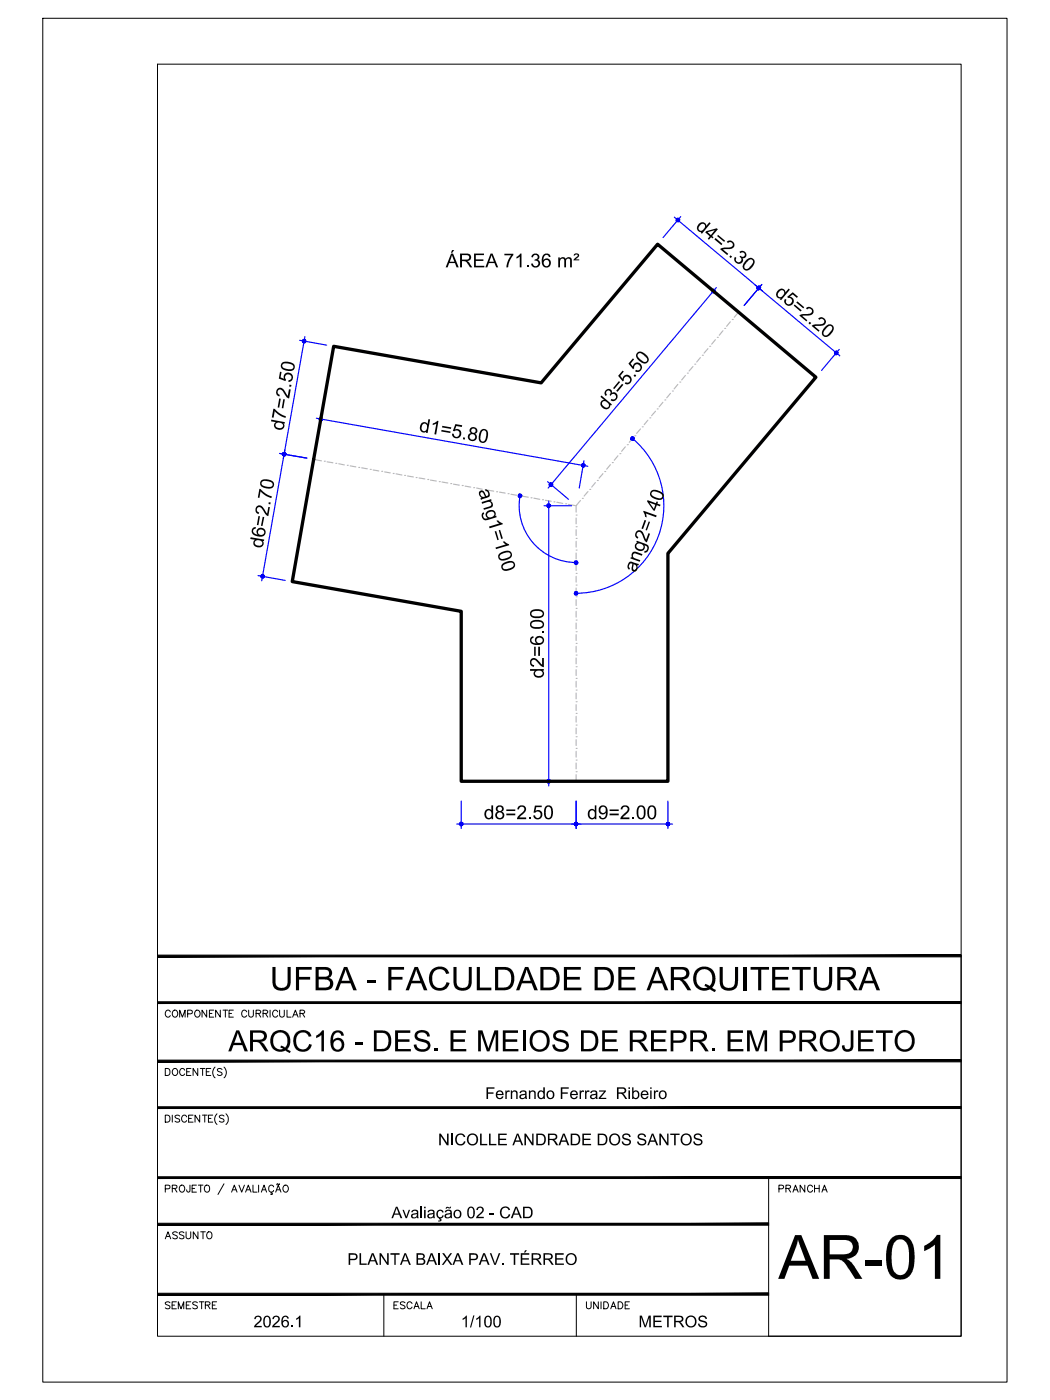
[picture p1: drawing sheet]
<svg xmlns="http://www.w3.org/2000/svg" width="229mm" height="305mm" viewBox="0 0 229 305" stroke-linecap="round" stroke-linejoin="round" font-family="sans-serif">
<!-- layer: ARQ_EIXO CINZA 04 -->
<g fill="none" stroke="#bababa" stroke-width=".25">
<path d="M150.9 79.8l-.9 1M151.3 79.3h.1M152.5 77.9l-.8 .9M152.9 77.3h.1M154.1 75.9l-.8 1M154.5 75.4h.1M155.7 74l-.8 .9M156.2 73.4h.1M157.4 72l-.8 1M157.8 71.5h.1M159 70.1l-.8 .9M159.4 69.6h.1"/>
<path d="M160.8 67.9l-.9 1.2M134.5 99.2l-.8 1M135 98.8h.1M136.1 97.3l-.8 1M136.6 96.8h.1M137.8 95.3l-.8 1M138.2 94.9h.1M139.4 93.4l-.8 1M139.8 92.9h.1M141.1 91.5l-.8 1M141.5 91h.1M144.3 87.6l-.8 1"/>
<path d="M144.7 87.1h.1M146 85.6l-.8 1M146.4 85.1h.1M147.6 83.7l-.8 1M148 83.2h.1M149.2 81.7l-.8 1M149.6 81.2h.1M68.3 100l1.7 .3M70.6 100.4h.1M71.2 100.5l1.3 .3M73.1 100.9h.1M73.7 101l1.3 .2"/>
<path d="M75.6 101.3h.1M76.2 101.4l1.3 .2M78.1 101.8h.1M78.7 101.9l1.3 .2M80.6 102.2h.1M81.2 102.3l1.3 .2M83.1 102.6h.1M83.7 102.7l1.3 .3M85.6 103.1h.1M86.2 103.2l1.3 .2M88.1 103.5h.1M88.7 103.6l1.3 .2"/>
<path d="M90.6 104h.1M91.2 104.1l1.3 .2M93.1 104.4h.1M93.7 104.5l1.3 .2M95.6 104.9h.1M96.2 104.9l1.3 .3M98.1 105.3h.1M98.7 105.4l1.3 .2M100.6 105.7h.1M101.3 105.8l1.2 .2M113.7 108l1.3 .2M115.6 108.4h.1"/>
<path d="M116.2 108.5l1.3 .2M118.1 108.8h.1M118.7 108.9l1.3 .2M120.6 109.3h.1M121.2 109.3l1.3 .3M123.1 109.7h.1M123.7 109.8l1.7 .3M125.4 119.8h.1M125.4 117.2h.1M125.4 114.7h.1M125.4 112.1h.1M125.4 112.8v1.2"/>
<path d="M125.4 115.3v1.3M125.4 117.9v1.2M126.4 109l-1 1.1v1.4M126.8 108.5h.1M128 107l-.8 1M128.4 106.6h.1M129.6 105.1l-.8 .9M130 104.6h.1M131.3 103.1l-.9 1M131.7 102.7h.1M132.9 101.2l-.8 1M133.3 100.7h.1"/>
<path d="M125.4 137.5h.1M125.4 135h.1M125.4 132.5h.1M125.4 129.9h.1M125.4 127.4h.1M125.4 124.8h.1M125.4 122.3h.1M125.4 120.4v1.3M125.4 122.9v1.3M125.4 125.5v1.2M125.4 128v1.3M125.4 130.6v1.2"/>
<path d="M125.4 133.1v1.3M125.4 135.6v1.3M125.4 138.2v1.2M125.4 157.9h.1M125.4 155.3h.1M125.4 152.8h.1M125.4 150.2h.1M125.4 147.7h.1M125.4 145.2h.1M125.4 142.6h.1M125.4 140.1h.1M125.4 140.7v1.3"/>
<path d="M125.4 143.3v1.2M125.4 145.8v1.3M125.4 148.3v1.3M125.4 150.9v1.2M125.4 153.4v1.3M125.4 156v1.2M125.4 158.5v1.3M125.4 168h.1M125.4 165.5h.1M125.4 162.9h.1M125.4 160.4h.1M125.4 161v1.3"/>
<path d="M125.4 163.6v1.2M125.4 166.1v1.3M125.4 168.7v1.4"/>
</g>
<!-- layer: COTA AZUL -->
<g fill="none" stroke="#00f" stroke-width=".25">
<path d="M146.8 47.3l19.2 16M148.2 47.2l-3.8 4.5M65.2 74.1l5.9 1M66.4 73.3l-4.7 26.6M154.6 62.7l4.5 3.9M156 62.6l-36.7 43.7M164.4 62.1l18.4 15.4M165.9 61.9l-3.9 4.6M182.7 76.1l-3.8 4.5M60.9 98.7l5.9 1M62 97.9l-5 28.5M68.9 91.1l59.1 10.4"/>
<path d="M70 90.3l-1 5.9M137.7 95.5a19.1 19.1 0 0 1 5.7 21.1 19.1 19.1 0 0 1-17.9 12.6M113.2 107.9a12.4 12.4 0 0 0 12.3 14.6M118.4 110.1h6M119.2 104.9l4.6 3.8M119.5 109.1v62M127.1 100.3l-1 6M56.2 125.3l5.9 1.1M99.4 179.4h47M100.4 174.4v6M118.4 170.1h6M125.4 174.4v6"/>
<path d="M145.4 174.4v6"/>
</g>
<g fill="#00f" stroke="#00f" stroke-width=".22">
<path d="M69.5 91.2v.2l.3-.1zM69.5 91.4l.3-.1-.2 .2zM69.8 91.3l-.2 .2 .2 .1z"/>
<path d="M69.8 91.3v.3h.2zM69.8 91.3l.3 .2-.1 .1zM69.8 91.3l.3 .2 .1-.2z"/>
<path d="M69.8 91.3h.4v-.2zM70.1 91l.1 .1-.4 .2zM69.9 90.9l-.1 .4 .3-.3z"/>
<path d="M69.7 90.9l.1 .4 .1-.4zM69.6 91l.1-.1 .1 .4zM69.6 91l-.1 .2 .3 .1z"/>
<path d="M127 101.3l.3 .1v-.2zM127 101.3l.2-.3 .1 .2zM127 101v.3l.2-.3z"/>
<path d="M126.8 101l.2 .3v-.3zM126.8 101l.2 .3-.3-.2zM126.7 101.1l-.1 .2h.4z"/>
<path d="M126.6 101.3v.1l.4-.1zM126.6 101.4l.4-.1-.3 .3zM127 101.3l-.3 .3 .2 .1z"/>
<path d="M127 101.3l-.1 .4h.2zM127 101.3l.3 .3-.2 .1zM127 101.3l.3 .3v-.2z"/>
<path d="M119.3 109.8l.2 .3v-.4zM119.3 109.8l.2 .3-.4-.2zM119.1 109.9v.2h.4z"/>
<path d="M119.1 110.1v.2l.4-.2zM119.1 110.3l.4-.2-.2 .3zM119.5 110.1l-.2 .3 .2 .1z"/>
<path d="M119.5 110.1v.4l.1-.1zM119.5 110.1l.3 .2-.2 .1zM119.5 110.1l.3 .2v-.2z"/>
<path d="M119.5 110.1h.3v-.2zM119.6 109.8l.2 .1-.3 .2zM119.5 109.7v.4l.1-.3z"/>
<path d="M119.5 170.1v.4l.1-.1zM119.5 170.1l.3 .2-.2 .1zM119.5 170.1l.3 .2v-.2z"/>
<path d="M119.5 170.1h.3v-.2zM119.6 169.8l.2 .1-.3 .2zM119.5 169.7v.4l.1-.3z"/>
<path d="M119.3 169.8l.2 .3v-.4zM119.3 169.8l.2 .3-.4-.2zM119.1 169.9v.2h.4z"/>
<path d="M119.1 170.1v.2l.4-.2zM119.1 170.3l.4-.2-.2 .3zM119.5 170.1l-.2 .3 .2 .1z"/>
<path d="M120 105.5l-.3 .3 .2 .1zM120 105.5l.1 .4h-.2zM120 105.5l.1 .4 .1-.2z"/>
<path d="M120 105.5l.2 .2 .1-.1zM120 105.5l.3-.1v.2zM120.2 105.2l-.2 .3 .3-.1z"/>
<path d="M120 105.2v.3l.2-.3zM119.8 105.2h.2v.3zM119.7 105.3l.3 .2-.2-.3z"/>
<path d="M119.7 105.3l-.1 .2h.4zM119.6 105.5h.4l-.4 .1zM119.6 105.6l.1 .2 .3-.3z"/>
<path d="M155.4 63l-.1 .4 .3-.3zM155.2 63h.2l-.1 .4zM155 63.1l.3 .3-.1-.4z"/>
<path d="M155 63.1l-.1 .2 .4 .1zM154.9 63.3l.4 .1-.3 .1zM155 63.5l.1 .2 .2-.3z"/>
<path d="M155.3 63.4l-.2 .3 .1 .1zM155.3 63.4l.1 .4h-.2zM155.3 63.4l.1 .4 .2-.2z"/>
<path d="M155.3 63.4l.3 .2 .1-.1zM155.3 63.4l.4-.2v.3zM155.6 63.1l-.3 .3 .4-.2z"/>
<path d="M147.3 47.7l-.1 .1 .4 .1zM147.2 47.8l.4 .1-.4 .1zM147.2 48l.2 .2 .2-.3z"/>
<path d="M147.6 47.9l-.2 .3 .1 .1zM147.6 47.9l.1 .4h-.2zM147.6 47.9l.1 .4 .2-.2z"/>
<path d="M147.6 47.9l.3 .2 .1-.1zM147.6 47.9l.4-.1v.2zM147.8 47.6l-.2 .3 .4-.1z"/>
<path d="M147.7 47.5l-.1 .4 .2-.3zM147.4 47.5h.3l-.1 .4zM147.3 47.7l.3 .2-.2-.4z"/>
<path d="M165.2 62.7l.3 .2 .1-.2zM165.2 62.7l.4-.1v.1zM165.4 62.4l-.2 .3 .4-.1z"/>
<path d="M165.3 62.3l-.1 .4 .2-.3zM165.1 62.4l.2-.1-.1 .4zM164.9 62.4l.3 .3-.1-.3z"/>
<path d="M164.9 62.4l-.1 .2 .4 .1zM164.8 62.6l.4 .1-.4 .1zM164.8 62.8l.2 .2 .2-.3z"/>
<path d="M165.2 62.7l-.2 .3 .1 .1zM165.2 62.7l.1 .3-.2 .1zM165.2 62.7l.1 .3 .2-.1z"/>
<path d="M164.9 62.4l-.1 .2 .4 .1zM164.8 62.6l.4 .1-.4 .1zM164.8 62.8l.2 .2 .2-.3z"/>
<path d="M165.2 62.7l-.2 .3 .1 .1zM165.2 62.7l.1 .3-.2 .1zM165.2 62.7l.1 .3 .2-.1z"/>
<path d="M165.2 62.7l.3 .2 .1-.2zM165.2 62.7l.4-.1v.1zM165.4 62.4l-.2 .3 .4-.1z"/>
<path d="M165.3 62.3l-.1 .4 .2-.3zM165.1 62.4l.2-.1-.1 .4zM164.9 62.4l.3 .3-.1-.3z"/>
<path d="M182.1 76.8l.2 .3 .1-.2zM182.1 76.8l.3-.1v.2zM182.3 76.5l-.2 .3 .3-.1z"/>
<path d="M182.1 76.5v.3l.2-.3zM181.9 76.5h.2v.3zM181.8 76.6l.3 .2-.2-.3z"/>
<path d="M181.8 76.6l-.1 .2h.4zM181.7 76.8h.4l-.4 .2zM181.7 77l.1 .1 .3-.3z"/>
<path d="M182.1 76.8l-.3 .3 .2 .1zM182.1 76.8l.1 .4h-.2zM182.1 76.8l.1 .4 .1-.1z"/>
<path d="M61.7 98.6l.1 .3 .1-.4zM61.6 98.6h.1l.1 .3zM61.6 98.6l-.1 .2 .3 .1z"/>
<path d="M61.5 98.8v.2l.3-.1zM61.5 99l.3-.1-.2 .3zM61.8 98.9l-.2 .3 .2 .1z"/>
<path d="M61.8 98.9v.4l.2-.1zM61.8 98.9l.3 .2-.1 .1zM61.8 98.9l.3 .2 .1-.2z"/>
<path d="M61.8 98.9h.4v-.1zM62.1 98.6l.1 .2-.4 .1zM61.9 98.5l-.1 .4 .3-.3z"/>
<path d="M57.2 125.5l-.1 .4 .2-.1zM57.2 125.5l.2 .2-.1 .1zM57.2 125.5l.2 .2 .1-.1z"/>
<path d="M57.2 125.5l.3 .1v-.3zM57.4 125.2l.1 .1-.3 .2zM57.2 125.1v.4l.2-.3z"/>
<path d="M57.1 125.1l.1 .4v-.4zM56.9 125.2l.2-.1 .1 .4zM56.9 125.2l-.1 .2 .4 .1z"/>
<path d="M56.8 125.4v.2l.4-.1zM56.8 125.6l.4-.1-.3 .3zM57.2 125.5l-.3 .3 .2 .1z"/>
<path d="M61.8 98.9v.4l.2-.1zM61.8 98.9l.3 .2-.1 .1zM61.8 98.9l.3 .2 .1-.2z"/>
<path d="M61.8 98.9h.4v-.1zM62.1 98.6l.1 .2-.4 .1zM61.9 98.5l-.1 .4 .3-.3z"/>
<path d="M61.7 98.6l.1 .3 .1-.4zM61.6 98.6h.1l.1 .3zM61.6 98.6l-.1 .2 .3 .1z"/>
<path d="M61.5 98.8v.2l.3-.1zM61.5 99l.3-.1-.2 .3zM61.8 98.9l-.2 .3 .2 .1z"/>
<path d="M66.1 73.9l.1 .4 .1-.4zM65.9 74l.2-.1 .1 .4zM65.9 74l-.1 .2 .4 .1z"/>
<path d="M65.8 74.2l.1 .2 .3-.1zM65.9 74.4l.3-.1-.2 .2zM66.2 74.3l-.2 .2 .1 .1z"/>
<path d="M66.2 74.3l-.1 .3h.2zM66.2 74.3l.3 .2-.2 .1zM66.2 74.3l.3 .2 .1-.2z"/>
<path d="M66.2 74.3h.4l-.1-.2zM66.5 74v.1l-.3 .2zM66.3 73.9l-.1 .4 .3-.3z"/>
<path d="M125.4 179.4h.4l-.1-.2zM125.6 179.1l.1 .1-.3 .2zM125.4 179v.4l.2-.3z"/>
<path d="M125.2 179.1l.2 .3v-.4zM125.2 179.1l.2 .3-.3-.2zM125.1 179.2v.2h.3z"/>
<path d="M125.1 179.4v.2l.3-.2zM125.1 179.6l.3-.2-.2 .3zM125.4 179.4l-.2 .3 .2 .1z"/>
<path d="M125.4 179.4v.4l.2-.1zM125.4 179.4l.3 .2-.1 .1zM125.4 179.4l.3 .2 .1-.2z"/>
<path d="M100 179.4l.1 .2 .3-.2zM100.1 179.6l.3-.2-.2 .3zM100.4 179.4l-.2 .3 .2 .1z"/>
<path d="M100.4 179.4v.4l.2-.1zM100.4 179.4l.4 .2-.2 .1zM100.4 179.4l.4 .2v-.2z"/>
<path d="M100.4 179.4h.4v-.2zM100.6 179.1l.2 .1-.4 .2zM100.4 179v.4l.2-.3z"/>
<path d="M100.2 179.1l.2 .3v-.4zM100.2 179.1l.2 .3-.3-.2zM100.1 179.2l-.1 .2h.4z"/>
<path d="M145.4 179.4h.4v-.2zM145.6 179.1l.2 .1-.4 .2zM145.4 179v.4l.2-.3z"/>
<path d="M145.2 179.1l.2 .3v-.4zM145.2 179.1l.2 .3-.3-.2zM145.1 179.2l-.1 .2h.4z"/>
<path d="M145 179.4l.1 .2 .3-.2zM145.1 179.6l.3-.2-.2 .3zM145.4 179.4l-.2 .3 .2 .1z"/>
<path d="M145.4 179.4v.4l.2-.1zM145.4 179.4l.4 .2-.2 .1zM145.4 179.4l.4 .2v-.2z"/>
<path d="M125.1 179.4v.2l.3-.2zM125.1 179.6l.3-.2-.2 .3zM125.4 179.4l-.2 .3 .2 .1z"/>
<path d="M125.4 179.4v.4l.2-.1zM125.4 179.4l.3 .2-.1 .1zM125.4 179.4l.3 .2 .1-.2z"/>
<path d="M125.4 179.4h.4l-.1-.2zM125.6 179.1l.1 .1-.3 .2zM125.4 179v.4l.2-.3z"/>
<path d="M125.2 179.1l.2 .3v-.4zM125.2 179.1l.2 .3-.3-.2zM125.1 179.2v.2h.3z"/>
<path d="M125.4 122.5h.4l-.1-.2zM125.6 122.2l.1 .1-.3 .2zM125.4 122.1v.4l.2-.3z"/>
<path d="M125.2 122.2l.2 .3v-.4zM125.2 122.2l.2 .3-.3-.2zM125.1 122.3v.2h.3z"/>
<path d="M125.1 122.5v.2l.3-.2zM125.1 122.7l.3-.2-.2 .3zM125.4 122.5l-.2 .3 .2 .1z"/>
<path d="M125.4 122.5v.4l.2-.1zM125.4 122.5l.3 .2-.1 .1zM125.4 122.5l.3 .2 .1-.2z"/>
<path d="M125.1 129.2v.2l.3-.2zM125.1 129.4l.3-.2-.2 .3zM125.4 129.2l-.2 .3h.2z"/>
<path d="M125.4 129.2v.3h.2zM125.4 129.2l.3 .2-.1 .1zM125.4 129.2l.3 .2 .1-.2z"/>
<path d="M125.4 129.2h.4l-.1-.2zM125.6 128.9l.1 .1-.3 .2zM125.4 128.8v.4l.2-.3z"/>
<path d="M125.2 128.9l.2 .3v-.4zM125.2 128.9l.2 .3-.3-.2zM125.1 129v.2h.3z"/>
<path d="M137.4 95.3l-.1 .1 .4 .1zM137.3 95.4l.4 .1-.4 .1zM137.3 95.6l.2 .2 .2-.3z"/>
<path d="M137.7 95.5l-.2 .3h.1zM137.7 95.5l.1 .3h-.2zM137.7 95.5l.1 .3 .2-.1z"/>
<path d="M137.7 95.5l.3 .2v-.2zM137.7 95.5l.3-.2v.2zM137.9 95.2l-.2 .3 .3-.2z"/>
<path d="M137.8 95.1l-.1 .4 .2-.3zM137.6 95.1h.2l-.1 .4zM137.4 95.3l.3 .2-.1-.4z"/>
</g>
<!-- layer: 0 -->
<path d="M72.6 75.4l45.2 8 25.4-30.2 34.4 28.9-32.2 38.4v49.6h-45v-37l-36.8-6.5z" fill="none" stroke="#000" stroke-width=".72"/>
<!-- layer: MRG_EXTERNA -->
<path d="M9.3 4h209.9v296.9h-209.9z" fill="none" stroke="#000" stroke-width=".22"/>
<!-- layer: MRG_INTERNA -->
<path d="M34.3 14h175v276.9h-175z" fill="none" stroke="#000" stroke-width=".22"/>
<!-- layer: SIMB_01 -->
<g fill="#000" stroke="#000" stroke-width=".22">
<path d="M34.3 218.1v.4l175-.4zM34.3 218.5l175-.4v.4z"/>
<path d="M34.3 207.9v.4l175-.4zM34.3 208.3l175-.4v.4z"/>
<path d="M34.3 230.8v.4l175-.4zM34.3 231.2l175-.4v.4z"/>
<path d="M34.3 256.2v.4l175-.4zM34.3 256.6l175-.4v.4z"/>
<path d="M34.3 241v.3l175-.3zM34.3 241.3l175-.3v.3z"/>
<path d="M34.3 266.3v.4l133-.4zM34.3 266.7l133-.4v.4z"/>
<path d="M34.3 282h133v-.4zM34.3 281.6h133l-133 .4z"/>
</g>
<g fill="none" stroke="#000" stroke-width=".22">
<path d="M45 219.9v1.5l-1-1.5v1.5M46.5 219.9h-.9v1.5h.9M48 219.9v1.5l-1.1-1.5v1.5M48.6 219.9h1M49.1 219.9v1.5M50.8 219.9h-.9v1.5h.9M54.1 219.9v1.1l.5 .4h.3l.3-.4v-1.1M58.8 219.9v1.5M60.9 219.9v1.1l.4 .4 .5-.2 .1-1.3M62.5 219.9v1.5h.9M209.3 208.1v82.8h-42v-34.5M36 232.6h.5a.82 .82 0 0 1 .5 .8 .82 .82 0 0 1-.5 .7h-.5z"/>
<path d="M37.1 220.3a.56 .56 0 0 0-.7-.4 .56 .56 0 0 0-.4 .6 .63 .63 0 0 0 .2 .8 .63 .63 0 0 0 .9-.2M37.7 220.1a.72 .72 0 0 1 1 .2 .72 .72 0 0 1-.3 1.1 .72 .72 0 0 1-.9-.4 .72 .72 0 0 1 .2-.9zM37.7 232.8a.72 .72 0 0 1 1 .2 .72 .72 0 0 1-.3 1.1 .72 .72 0 0 1-.9-.4 .72 .72 0 0 1 .2-.9zM39.1 221.4v-1.5l.6 1.5 .6-1.5v1.5M40.2 233a.56 .56 0 0 0-.6-.4 .56 .56 0 0 0-.5 .6 .63 .63 0 0 0 .3 .8 .63 .63 0 0 0 .8-.2M40.6 233.3h.6M40.9 220.7l.9-.1v-.5l-.3-.2h-.6v1.5M41.6 232.6h-1v1.5h1M42.7 220a.71 .71 0 0 1 .9 .7 .71 .71 0 0 1-.9 .7l-.3-.5v-.4zM43.1 232.6v1.5l-1.1-1.5v1.5M43.6 232.6h1M44.1 232.6v1.5"/>
<path d="M44.9 233.3h.6M45.6 220.6h.5M45.9 232.6h-1v1.5h1M46.8 232.3a1.57 1.57 0 0 0 0 2.4M48.3 232.8l-.3-.2-.7 .2 .2 .4 .5 .2 .3 .3v.2l-.3 .2-.7-.2M48.8 232.3a1.57 1.57 0 0 1 0 2.4M49.9 220.6h.5M53.7 220.3a.56 .56 0 0 0-.6-.4 .56 .56 0 0 0-.5 .6 .63 .63 0 0 0 .3 .8 .63 .63 0 0 0 .8-.2M55.8 220.6h.8l.2-.4-.4-.3h-.6v1.5M56.3 220.6l.5 .8M57.3 220.6h.8l.2-.4-.4-.3h-.6v1.5M57.8 220.6l.5 .8"/>
<path d="M60.5 220.3a.56 .56 0 0 0-.7-.4 .56 .56 0 0 0-.4 .6 .63 .63 0 0 0 .2 .8 .63 .63 0 0 0 .9-.2M63.7 221.4l.6-1.5 .6 1.5M63.9 220.9h.7M65.3 220.6h.9l.1-.4-.3-.3h-.7v1.5M65.8 220.6l.5 .8M36 242.8h.5a.82 .82 0 0 1 .5 .7 .82 .82 0 0 1-.5 .8h-.5zM36 258.8l.9-.1 .1-.6-1-.1v1.5M37.5 258.7l1-.1v-.5l-1-.1v1.5M37.5 242.8v1.5M38 258.7l.5 .8M39.1 243l-.3-.2-.7 .2 .2 .4 .7 .3 .1 .2v.2l-.3 .2-.7-.2M39.2 258.2a.72 .72 0 0 1 1 .2 .72 .72 0 0 1-.3 1.1 .72 .72 0 0 1-.9-.4 .72 .72 0 0 1 .2-.9z"/>
<path d="M40.6 243.2a.56 .56 0 0 0-.6-.4 .56 .56 0 0 0-.5 .6 .63 .63 0 0 0 .3 .8 .63 .63 0 0 0 .8-.2M41.1 243.5h.6M41.4 258l-.1 1.4-.4 .1-.2-.1-.1-.4M41.8 258.7h.6M42 242.8h-.9v1.5h.9M42.8 258h-1v1.5h1M43.2 258h1M43.5 242.8v1.5l-1-1.5v1.5M43.7 258v1.5M44.1 242.8h1M44.6 242.8v1.5M44.6 258.2a.63 .63 0 0 1 .8-.1 .63 .63 0 0 1 .2 .9 .57 .57 0 0 1-.5 .6 .57 .57 0 0 1-.6-.6z"/>
<path d="M45.4 243.5h.5M46.3 242.8h-.9v1.5h.9M47.2 242.5a1.57 1.57 0 0 0 0 2.3M48.8 243l-.4-.2-.6 .2 .1 .4 .7 .3 .2 .2v.2l-.4 .2-.6-.2M48.8 257.7l-1.3 2.4M49.2 242.5a1.57 1.57 0 0 1 0 2.3M50.4 259.5l.6-1.5 .6 1.5M50.7 259h.7M52 258l.6 1.5 .6-1.5M53.5 259.5l.6-1.5 .6 1.5M53.7 259h.7M55.1 258v1.5h.9"/>
<path d="M56.3 258v1.5M56.9 259.5l.6-1.5 .5 1.5M57.1 259h.7M59.1 259.5v.3l.2 .2h-.4M59.6 258.4a.6 .6 0 0 0-.9-.3 .6 .6 0 0 0-.2 .9 .54 .54 0 0 0 .4 .5 .54 .54 0 0 0 .7-.3M60 259.5l.6-1.5 .6 1.5M60.2 259h.8M60.3 257.8l-.1 .1M60.3 257.8h.2M60.5 257.8l.1 .1M60.6 257.9h.2M60.9 257.7l-.1 .2"/>
<path d="M61.8 258.2a.72 .72 0 0 1 1 .2 .72 .72 0 0 1-.3 1.1 .72 .72 0 0 1-.9-.4 .72 .72 0 0 1 .2-.9zM83.6 281.8v9.1M125.5 281.8v9.1"/>
</g>
<text font-size="13.3" x="169.5" y="278.4">AR-01</text>
<text font-size="7.1" x="58.8" y="215.6">UFBA - FACULDADE DE ARQUITETURA</text>
<text font-size="6.4" x="49.7" y="228.9">ARQC16 - DES. E MEIOS DE REPR. EM PROJETO</text>
<g font-size="4.4">
<text x="168.3" y="260.7">PRANCHA</text>
<text x="34.9" y="270.9">ASSUNTO</text>
<text x="34.9" y="286.1">SEMESTRE</text>
<text x="84.7" y="286.1">ESCALA</text>
<text x="126.3" y="286.1">UNIDADE</text>
</g>
<g font-size="4.2">
<text x="151.3" y="49.6" transform="rotate(40 151.3 49.6)">d4=2.30</text>
<text x="97.1" y="58.2">ÁREA 71.36 m²</text>
<text x="168.5" y="64.1" transform="rotate(40 168.5 64.1)">d5=2.20</text>
<text x="132" y="89.6" transform="rotate(-50 132 89.6)">d3=5.50</text>
<text x="61.7" y="93.9" transform="rotate(-80 61.7 93.9)">d7=2.50</text>
<text x="91.1" y="93.9" transform="rotate(10 91.1 93.9)">d1=5.80</text>
<text x="104.1" y="106.8" transform="rotate(73 104.1 106.8)">ang1=100</text>
<text x="57.1" y="119.5" transform="rotate(-80 57.1 119.5)">d6=2.70</text>
<text x="138.4" y="124.8" transform="rotate(-70 138.4 124.8)">ang2=140</text>
<text x="118.4" y="147.7" transform="rotate(-90 118.4 147.7)">d2=6.00</text>
<text x="105.3" y="178.4">d8=2.50</text>
<text x="127.8" y="178.4">d9=2.00</text>
</g>
<g font-size="3.5">
<text x="105.6" y="239.3">Fernando Ferraz Ribeiro</text>
<text x="95.4" y="249.3">NICOLLE ANDRADE DOS SANTOS</text>
<text x="85.2" y="265.2">Avaliação 02 - CAD</text>
<text x="75.6" y="275.4">PLANTA BAIXA PAV. TÉRREO</text>
<text x="55.2" y="289">2026.1</text>
<text x="100.3" y="289">1/100</text>
<text x="139" y="289">METROS</text>
</g>
</svg>
